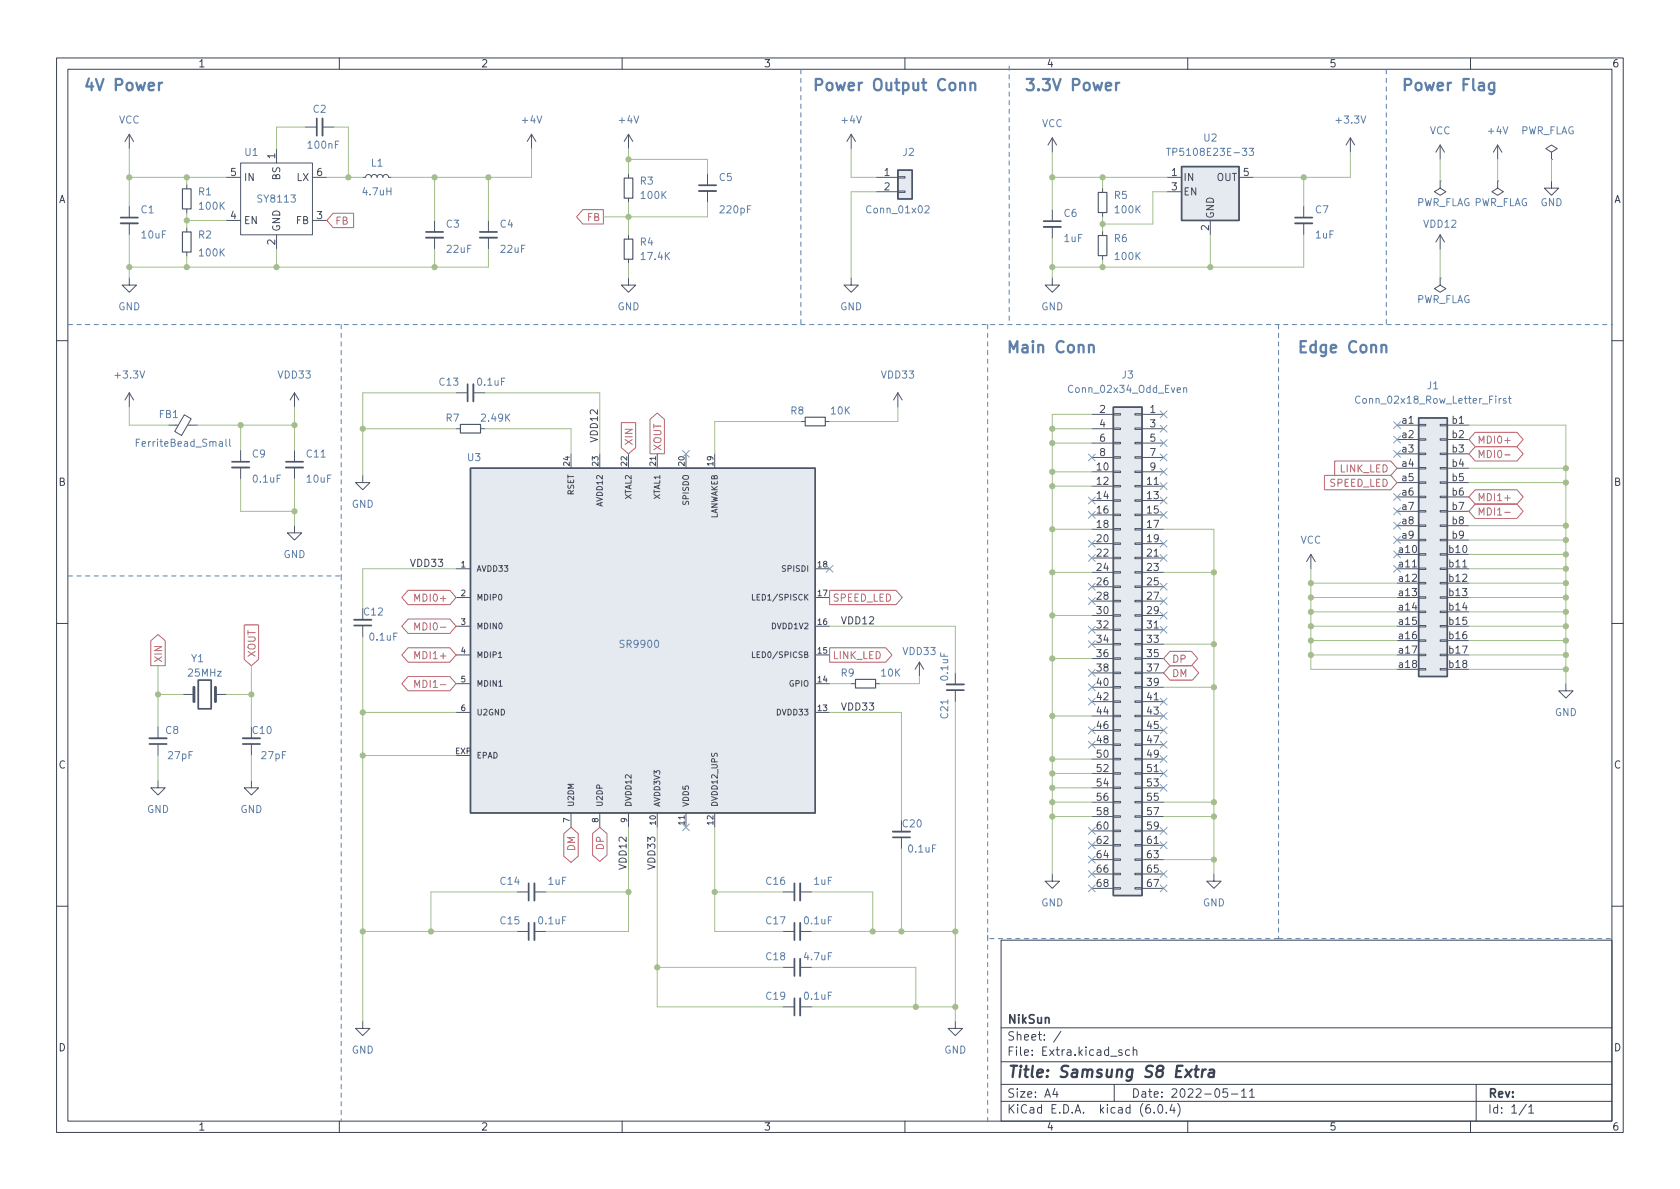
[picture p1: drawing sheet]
<svg xmlns="http://www.w3.org/2000/svg" width="297mm" height="210mm" viewBox="0 0 297 210" stroke-linecap="round" stroke-linejoin="round" font-family="sans-serif">
<g fill="none" stroke="#3b4252" stroke-width=".18">
<path d="M10 10.2h277v190.1h-277zM12 12.2h273v186.1h-273zM60 10.2v2M110 10.2v2M160 10.2v2M210 10.2v2M260 10.2v2M10 60.2h2M285 60.2h2M10 110.2h2M285 110.2h2M10 160.2h2"/>
<path d="M177 166.3h108v32h-108zM285 160.2h2M60 198.3v2M110 198.3v2M160 198.3v2M177 194.8h108M177 191.8h108M177 187.8h108M177 181.8h108M186.5 192.5l-.4 1h1M186.9 193v1M187.6 182.4l-1.3 1.9"/>
<path d="M197 191.8v3M198.4 185.7l-.4-.1-.2 .2 .1 .3 .5 .1v.4h-.6M199.7 185.7l-.4-.1-.3 .3v.4l.1 .3h.6M200.4 185.8l.2-.2 .3 .1 .1 .9M200.4 185.1v1.5M204.1 196.7v.1M204.9 195.4l.2-.1a.81 .81 0 0 1 .6 .7 .81 .81 0 0 1-.3 .8h-.2a.81 .81 0 0 1-.6-.6 .81 .81 0 0 1 .3-.8zM206.2 196.7v.1M207.2 195.3l-.3 1h.9M207.6 195.8v1M208.2 195.1a1.72 1.72 0 0 1 0 2.3M210 198.3v2"/>
<path d="M217 192.5h-.7l-.1 .7 .2-.1 .5 .1 .2 .2-.1 .5-.2 .1-.6-.1M217.7 193.5h1.2M219.5 193l.4-.5v1.5M219.5 194h.9M220.9 193l.5-.5v1.5M220.9 194h.9M260 198.3v2M261 191.8v6.5M269.9 195.3l-1.3 1.9M270.3 195.8l.4-.5v1.5M270.3 196.8h.9"/>
</g>
<path d="M211.2 189.1h.8M211.6 188.5l-.2 1.7v.2l.4 .1M212.6 189.1l-.1 1.4M213.2 189.1l-.4 .1-.2 .3M213.9 189.2l.2-.1 .5 .1v1.3M214.7 189.6l-.7 .1a.4 .4 0 0 0-.3 .3 .4 .4 0 0 0 .2 .5l.7-.1" fill="none" stroke="#3b4252" stroke-width=".4"/>
<g fill="none" stroke="#4c566a" stroke-width=".33">
<path d="M21.3 39.5h3.1M57 20.9v3.1M123.6 33.8h3M229 39.5h3M75.3 42h3.1M84.8 42h3.1M184.5 40.1h3.1M83.7 67.9v3.1M41 82.7h3.1M50.5 82.7h3.1M62.6 109.6h3.1M26.4 130.6h3.1"/>
<path d="M42.9 130.6h3.1M167.4 121h3M94.5 156.2v3.1M141.5 156.2v3.1M157.9 147.1h3M94.5 163.2v3M141.5 163.2v3M141.5 169.5v3.1M141.5 176.5v3.1"/>
</g>
<g fill="none" stroke="#4c566a" stroke-width=".3">
<path d="M21.3 38.5h3.1M56 20.9v3.1M123.6 32.8h3M184.5 39.1h3.1M229 38.5h3M75.3 41h3.1M84.8 41h3.1M82.7 67.9v3.1M41 81.7h3.1M50.5 81.7h3.1M62.6 110.6h3.1M26.4 131.6h3.1"/>
<path d="M35.1 120.3h2.2v5h-2.2zM42.9 131.6h3.1M167.4 122h3M93.5 156.2v3.1M140.5 156.2v3.1M157.9 148.1h3M93.5 163.2v3M140.5 163.2v3M140.5 169.5v3.1M140.5 176.5v3.1"/>
</g>
<g fill="none" stroke="#4c566a" stroke-width=".18">
<path d="M22.9 23.7l-.8 1.3M22.9 23.7v2.6M22.9 36.4v2.1M22.9 39.5v2M22.9 23.7l.7 1.3M33 32.6v.8M33 37v.7M40 31.4h2.5M40 39h2.5M42.5 28.8h12.7v12.7h-12.7zM48.9 26.3v2.5M54 22.5h2"/>
<path d="M55.2 31.4h2.6M55.2 39h2.6M57 22.5h2.1M64.1 31.4h.5l.2-.4 .3-.1 .4 .1 .2 .4 .1-.4 .3-.1 .4 .1 .2 .4 .2-.5h.4l.3 .1 .1 .4 .1-.4 .4-.1 .4 .1 .1 .4h.5M69.2 23.7h.1M76.8 39v2M86.4 39v2M94 23.7l-.8 1.3M94 23.7v2.6M94 23.7l.7 1.3M111.1 23.7v2.6M111.1 30.7v.8"/>
<path d="M111.1 35v.8M111.1 23.7l-.7 1.3M111.1 23.7l.8 1.3M125.1 30.7v2.1M125.1 33.8v2M150.5 23.7l-.8 1.3M150.5 23.7v2.6M150.5 23.7l.8 1.3M154.9 31.4h3.8M154.9 33.9h3.8M158.7 33.8h1.3v.2h-1.3zM158.7 31.2h1.3v.3h-1.3z"/>
<path d="M186.1 24.4v2.5M186.1 37.1v2M186.1 24.4l-.8 1.2M186.1 24.4l.7 1.2M194.9 33.3v.7M194.9 37.6v.7M206.4 31.4h2.5M206.4 33.9h2.5M214 39v2.5M219.1 31.4h2.5M230.5 36.4v2.1M230.5 39.5v2"/>
<path d="M238.8 24.4l-.8 1.2M238.8 24.4v2.5M238.8 24.4l.7 1.2M254.6 32v1.3l1.1 .6-1.1 .6-1-.6 1-.6M254.6 32h.1M254.6 25.6l-.7 1.3M254.6 25.6v2.6M254.6 25.6l.8 1.3M264.8 32v1.3l1 .6-1 .6-1-.6 1-.6M264.8 32h.1M264.8 25.6l-.8 1.3M264.8 25.6v2.6"/>
<path d="M264.8 25.6l.8 1.3M274.3 26.9l1-.6-1-.7-1 .7 1 .6v1.3M274.3 28.2h.1M274.3 32v1.3h1.3l-1.3 1.2-1.3-1.2h1.3M22.9 49.1v1.3h1.2l-1.2 1.3-1.3-1.3h1.3M33 40.3v.7M33 44.6v.7M48.9 41.5v2.6M76.8 42v2.1M86.4 42v2.1M111.1 49.1v1.3h1.3l-1.3 1.3-1.2-1.3h1.2M111.1 41.5v.8"/>
<path d="M111.1 45.8v.8M150.5 49.1v1.3h-1.3l1.3 1.3 1.3-1.3h-1.3M186.1 49.1v1.3h1.2l-1.2 1.3-1.3-1.3h1.3M186.1 40.1v2.1M194.9 40.9v.8M194.9 45.2v.8M254.6 49.1v1.3l1.1 .6-1.1 .7-1-.7 1-.6M254.6 49.1h.1M254.6 41.5v2.6M254.6 41.5l-.7 1.3M254.6 41.5l.8 1.3M22.9 69.5v2.5"/>
<path d="M22.9 69.5l-.8 1.2M22.9 69.5l.7 1.2M29.8 75.2h1.7M32.6 73.3l1.2 .8-1.7 2.9-1.2-.7zM33.2 75.2h1.7M42.5 79.6v2.1M52.1 69.5v2.5M52.1 79.6v2.1M52.1 69.5l-.8 1.2M52.1 69.5l.7 1.2M80.6 75.8h.8M80.6 69.5h2.1"/>
<path d="M83.7 69.5h2M85 75.8h.7M141.6 74.5h.8M145.9 74.5h.8M158.7 69.5l-.7 1.2M158.7 69.5v2.5M158.7 69.5l.8 1.2M193 75.8h3.8M193 73.3h3.8M193 78.4h3.8M196.8 78.2h1.3v.3h-1.3zM196.8 75.7h1.3v.2h-1.3z"/>
<path d="M196.8 73.1h1.3v.3h-1.3zM200.7 78.2h1.2v.3h-1.2zM200.7 75.7h1.2v.2h-1.2zM200.7 73.1h1.2v.3h-1.2zM201.9 75.8h3.8M201.9 73.3h3.8M201.9 78.4h3.8M247 75.2h3.8M247 77.7h3.8M250.8 77.6h1.3v.2h-1.3zM250.8 75.1h1.3v.2h-1.3zM254.6 77.6h1.3v.2h-1.3z"/>
<path d="M254.6 75.1h1.3v.2h-1.3zM255.9 75.2h3.8M255.9 77.7h3.8M42.5 82.7v2M52.1 93v1.2h1.2l-1.2 1.3-1.3-1.3h1.3M52.1 82.7v2M64.1 84.1v1.2h1.3l-1.3 1.3-1.2-1.3h1.2M101 80.3v2.5M106 80.3v2.5M111.1 80.3v2.5M116.2 80.3v2.5M121.3 80.3v2.5"/>
<path d="M126.4 80.3v2.5M193 83.4h3.8M193 86h3.8M193 88.5h3.8M193 91.1h3.8M193 93.6h3.8M193 96.1h3.8M193 98.7h3.8M193 80.9h3.8M196.8 98.5h1.3v.3h-1.3zM196.8 96h1.3v.3h-1.3zM196.8 93.5h1.3v.2h-1.3z"/>
<path d="M196.8 90.9h1.3v.3h-1.3zM196.8 88.4h1.3v.2h-1.3zM196.8 85.8h1.3v.3h-1.3zM196.8 83.3h1.3v.3h-1.3zM196.8 80.8h1.3v.2h-1.3zM200.7 98.5h1.2v.3h-1.2zM200.7 96h1.2v.3h-1.2zM200.7 93.5h1.2v.2h-1.2zM200.7 90.9h1.2v.3h-1.2zM200.7 88.4h1.2v.2h-1.2zM200.7 85.8h1.2v.3h-1.2zM200.7 83.3h1.2v.3h-1.2z"/>
<path d="M200.7 80.8h1.2v.2h-1.2zM201.9 83.4h3.8M201.9 86h3.8M201.9 88.5h3.8M201.9 91.1h3.8M201.9 93.6h3.8M201.9 96.1h3.8M201.9 98.7h3.8M201.9 80.9h3.8M231.8 98l-.8 1.3M231.8 98v2.6M231.8 98l.7 1.3"/>
<path d="M247 98h3.8M247 80.3h3.8M247 82.8h3.8M247 85.3h3.8M247 87.9h3.8M247 90.4h3.8M247 93h3.8M247 95.5h3.8M250.8 97.9h1.3v.3h-1.3zM250.8 95.4h1.3v.2h-1.3zM250.8 92.8h1.3v.3h-1.3zM250.8 90.3h1.3v.2h-1.3z"/>
<path d="M250.8 87.8h1.3v.2h-1.3zM250.8 85.2h1.3v.3h-1.3zM250.8 82.7h1.3v.2h-1.3zM250.8 80.1h1.3v.3h-1.3zM254.6 97.9h1.3v.3h-1.3zM254.6 95.4h1.3v.2h-1.3zM254.6 92.8h1.3v.3h-1.3zM254.6 90.3h1.3v.2h-1.3zM254.6 87.8h1.3v.2h-1.3zM254.6 85.2h1.3v.3h-1.3zM254.6 82.7h1.3v.2h-1.3zM254.6 80.1h1.3v.3h-1.3z"/>
<path d="M255.9 98h3.8M255.9 80.3h3.8M255.9 82.8h3.8M255.9 85.3h3.8M255.9 87.9h3.8M255.9 90.4h3.8M255.9 93h3.8M255.9 95.5h3.8M64.1 107.6v2M64.1 110.6v2M80.6 100.6h2.6M80.6 115.8h2.6"/>
<path d="M80.6 110.7h2.6M80.6 105.7h2.6M144.1 100.6h2.6M144.1 115.8h2.6M144.1 110.7h2.6M144.1 105.7h2.6M162.6 117.1l-.8 1.3M162.6 117.1v2.5M162.6 117.1l.7 1.3M168.9 119v2M193 101.2h3.8M193 103.8h3.8"/>
<path d="M193 106.3h3.8M193 108.8h3.8M193 111.4h3.8M193 113.9h3.8M193 116.5h3.8M193 119h3.8M196.8 118.9h1.3v.2h-1.3zM196.8 116.3h1.3v.3h-1.3zM196.8 113.8h1.3v.2h-1.3zM196.8 111.2h1.3v.3h-1.3zM196.8 108.7h1.3v.3h-1.3zM196.8 106.2h1.3v.2h-1.3z"/>
<path d="M196.8 103.6h1.3v.3h-1.3zM196.8 101.1h1.3v.2h-1.3zM200.7 118.9h1.2v.2h-1.2zM200.7 116.3h1.2v.3h-1.2zM200.7 113.8h1.2v.2h-1.2zM200.7 111.2h1.2v.3h-1.2zM200.7 108.7h1.2v.3h-1.2zM200.7 106.2h1.2v.2h-1.2zM200.7 103.6h1.2v.3h-1.2zM200.7 101.1h1.2v.2h-1.2zM201.9 101.2h3.8M201.9 103.8h3.8"/>
<path d="M201.9 106.3h3.8M201.9 108.8h3.8M201.9 111.4h3.8M201.9 113.9h3.8M201.9 116.5h3.8M201.9 119h3.8M247 100.6h3.8M247 115.8h3.8M247 110.7h3.8M247 105.7h3.8M247 103.1h3.8M247 108.2h3.8"/>
<path d="M247 113.3h3.8M247 118.4h3.8M250.8 118.2h1.3v.3h-1.3zM250.8 115.7h1.3v.2h-1.3zM250.8 113.2h1.3v.2h-1.3zM250.8 110.6h1.3v.3h-1.3zM250.8 108.1h1.3v.2h-1.3zM250.8 105.5h1.3v.3h-1.3zM250.8 103h1.3v.2h-1.3zM250.8 100.5h1.3v.2h-1.3zM254.6 118.2h1.3v.3h-1.3zM254.6 115.7h1.3v.2h-1.3z"/>
<path d="M254.6 113.2h1.3v.2h-1.3zM254.6 110.6h1.3v.3h-1.3zM254.6 108.1h1.3v.2h-1.3zM254.6 105.5h1.3v.3h-1.3zM254.6 103h1.3v.2h-1.3zM254.6 100.5h1.3v.2h-1.3zM255.9 100.6h3.8M255.9 115.8h3.8M255.9 110.7h3.8M255.9 105.7h3.8M255.9 103.1h3.8M255.9 108.2h3.8"/>
<path d="M255.9 113.3h3.8M255.9 118.4h3.8M27.9 138v1.3h1.3l-1.3 1.3-1.2-1.3h1.2M27.9 128.5v2.1M27.9 131.6v2M32.4 122.8h1.9M38.1 122.8h1.9M44.4 138v1.3h1.3l-1.3 1.3-1.2-1.3h1.2M44.4 128.5v2.1M44.4 131.6v2M80.6 126h2.6M80.6 120.9h2.6"/>
<path d="M80.6 133.6h2.6M144.1 126h2.6M144.1 120.9h2.6M150.5 120.9h.8M154.8 120.9h.8M168.9 122v2.1M193 121.5h3.8M193 124.1h3.8M193 126.6h3.8M193 129.2h3.8M193 131.7h3.8M193 134.2h3.8"/>
<path d="M193 136.8h3.8M193 139.3h3.8M196.8 139.2h1.3v.2h-1.3zM196.8 136.6h1.3v.3h-1.3zM196.8 134.1h1.3v.3h-1.3zM196.8 131.6h1.3v.2h-1.3zM196.8 129h1.3v.3h-1.3zM196.8 126.5h1.3v.2h-1.3zM196.8 123.9h1.3v.3h-1.3zM196.8 121.4h1.3v.3h-1.3zM200.7 139.2h1.2v.2h-1.2zM200.7 136.6h1.2v.3h-1.2z"/>
<path d="M200.7 134.1h1.2v.3h-1.2zM200.7 131.6h1.2v.2h-1.2zM200.7 129h1.2v.3h-1.2zM200.7 126.5h1.2v.2h-1.2zM200.7 123.9h1.2v.3h-1.2zM200.7 121.4h1.2v.3h-1.2zM201.9 121.5h3.8M201.9 124.1h3.8M201.9 126.6h3.8M201.9 129.2h3.8M201.9 131.7h3.8M201.9 134.2h3.8"/>
<path d="M201.9 136.8h3.8M201.9 139.3h3.8M276.9 120.9v1.3h1.2l-1.2 1.2-1.3-1.2h1.3M91.4 157.7h2.1M94.5 157.7h2M101 143.8v2.5M106 143.8v2.5M111.1 143.8v2.5M116.2 143.8v2.5M121.3 143.8v2.5M126.4 143.8v2.5M138.4 157.7h2.1"/>
<path d="M141.5 157.7h2M159.4 145v2.1M159.4 148.1v2M186.1 154.6v1.2h1.2l-1.2 1.3-1.3-1.3h1.3M193 141.9h3.8M193 144.4h3.8M193 146.9h3.8M193 149.5h3.8M193 152h3.8M193 154.6h3.8M193 157.1h3.8M196.8 157h1.3v.2h-1.3z"/>
<path d="M196.8 154.4h1.3v.3h-1.3zM196.8 151.9h1.3v.2h-1.3zM196.8 149.3h1.3v.3h-1.3zM196.8 146.8h1.3v.3h-1.3zM196.8 144.3h1.3v.2h-1.3zM196.8 141.7h1.3v.3h-1.3zM200.7 157h1.2v.2h-1.2zM200.7 154.4h1.2v.3h-1.2zM200.7 151.9h1.2v.2h-1.2zM200.7 149.3h1.2v.3h-1.2zM200.7 146.8h1.2v.3h-1.2zM200.7 144.3h1.2v.2h-1.2z"/>
<path d="M200.7 141.7h1.2v.3h-1.2zM201.9 141.9h3.8M201.9 144.4h3.8M201.9 146.9h3.8M201.9 149.5h3.8M201.9 152h3.8M201.9 154.6h3.8M201.9 157.1h3.8M214.6 154.6v1.2h1.3l-1.3 1.3-1.2-1.3h1.2M91.4 164.7h2.1M94.5 164.7h2M138.4 164.7h2.1"/>
<path d="M138.4 178h2.1M138.4 171.1h2.1M141.5 164.7h2M141.5 178h2M141.5 171.1h2M64.1 180.6v1.3h1.3l-1.3 1.2-1.2-1.2h1.2M168.9 180.6v1.3h1.3l-1.3 1.2-1.3-1.2h1.3"/>
</g>
<path d="M32.3 33.4h1.5v3.6h-1.5zM110.4 31.5h1.5v3.5h-1.5zM194.2 34h1.5v3.6h-1.5zM32.3 41h1.5v3.6h-1.5zM110.4 42.3h1.5v3.5h-1.5zM194.2 41.7h1.5v3.5h-1.5zM81.4 75.1h3.6v1.5h-3.6zM142.4 73.8h3.5v1.5h-3.5zM151.3 120.1h3.5v1.6h-3.5z" fill="none" stroke="#4c566a" stroke-width=".2"/>
<g fill="none" stroke="#5e81ac" stroke-width=".18">
<path d="M163.6 36.5l.4-.1 .3 .3-.8 1h.8M206.2 26.2h.7M206.6 26.2v1.3M220.9 26.2h.7l-.4 .5 .4 .1v.6l-.2 .1-.5-.1M24.1 78.3h.4M24.7 77.7h-.6v1.2M39.9 77.7v1l.2 .2M40.6 77.7v1l.2 .2M209.3 68.7l.2-.1h.3v.8M209.3 68.6v.8M240.5 70.2a.6 .6 0 0 0-.9 .4 .6 .6 0 0 0 .6 .7l.3-.1M266.3 70.5h-.3l-.2 .1 .1 .2 .4 .1v.3h-.5"/>
<path d="M266.7 70.5h.5M266.9 70v1.1l.3 .2"/>
</g>
<g fill="#e5e9f0" stroke="#e5e9f0" stroke-width=".18">
<path d="M83.2 82.8h60.9v61h-60.9z"/>
<path d="M250.8 73.9h5.1v45.7h-5.1z"/>
<path d="M208.9 29.5h10.2v9.5h-10.2z"/>
<path d="M196.8 72h5.1v86.4h-5.1z"/>
<path d="M158.7 30.1h2.6v5.1h-2.6z"/>
</g>
<path d="M158.7 30.1h2.6v5.1h-2.6zM208.9 29.5h10.2v9.5h-10.2zM196.8 72h5.1v86.4h-5.1zM250.8 73.9h5.1v45.7h-5.1zM83.2 82.8h60.9v61h-60.9z" fill="none" stroke="#4c566a" stroke-width=".25"/>
<path d="M133 115.3v1h.5M133 105.1v1h.5" fill="none" stroke="#434c5e" stroke-width=".18"/>
<path d="M34.3 121.5v2.6M38.1 121.5v2.6" fill="none" stroke="#4c566a" stroke-width=".51"/>
<g fill="none" stroke="#bf616a" stroke-width=".18">
<path d="M58.9 37.7h3.6v2.6h-3.6l-1.1-1.3zM103.1 37.1h3.6v2.5h-3.6l-1.2-1.3zM109.9 74.7h2.5v4.4l-1.3 1.2-1.2-1.2zM114.9 74.1l1.3-1.1 1.3 1.1v6.2h-2.6zM260.8 76.4h7.4l1.1 1.3-1.1 1.3h-7.4l-1.1-1.3zM260.8 79h7.4l1.1 1.3-1.1 1.2h-7.4l-1.1-1.2zM266.1 77.9h.9M234.2 84.1h11.7l1.1 1.2-1.1 1.3h-11.7zM236 81.5h9.9l1.1 1.3-1.1 1.3h-9.9zM260.8 89.1h7.4l1.1 1.3-1.1 1.3h-7.4l-1.1-1.3zM260.8 86.6h7.4l1.1 1.3-1.1 1.2h-7.4l-1.1-1.2zM266.1 90.6h.9"/>
<path d="M266.1 80.4h.9M266.1 88.1h.9M26.7 113.3l1.2-1.1 1.3 1.1v4.4h-2.5zM43.2 110.5h2.5v6.1l-1.3 1.1-1.2-1.1zM72.2 119.6h7.3l1.1 1.3-1.1 1.3h-7.3l-1.2-1.3zM72.2 109.5h7.3l1.1 1.2-1.1 1.3h-7.3l-1.2-1.3zM72.2 104.4h7.3l1.1 1.3-1.1 1.2h-7.3l-1.2-1.2zM72.2 114.5h7.3l1.1 1.3-1.1 1.3h-7.3l-1.2-1.3zM73.3 111.4v-1.3l.5 .9 .4-.9v1.3M73.3 106.3v-1.2l.5 .9 .4-.9v1.2M73.3 116.5v-1.3l.5 .9 .4-.9v1.3M146.7 114.5h9.9l1.1 1.3-1.1 1.3h-9.9z"/>
<path d="M146.7 104.4h11.7l1.1 1.3-1.1 1.2h-11.7zM206.9 117.7h3.9l1.2 1.3-1.2 1.3h-3.9l-1.2-1.3zM206.9 115.2h3.8l1.1 1.3-1.1 1.2h-3.8l-1.2-1.2zM73.3 121.6v-1.3l.5 .9 .4-.9v1.3M99.7 147.4l1.3-1.1 1.2 1.1v4l-1.2 1.1-1.3-1.1zM104.8 147.4l1.2-1.1 1.3 1.1v3.8l-1.3 1.1-1.2-1.1z"/>
</g>
<path d="M28.1 14.6v1.4M28.7 14.6a.51 .51 0 0 0-.6 .4M169.8 14.8a.5 .5 0 0 1 .8 .1v1.1M171.6 14.8a.5 .5 0 0 1 .8 .1v1.1M171.6 14.6v1.4M197.3 14.6v1.4M197.9 14.6a.51 .51 0 0 0-.6 .4M264.2 14.6v1.6a.54 .54 0 0 1-.9 .3M264.2 14.7l-.6-.1-.4 .4v.6l.2 .3 .2 .1 .6-.1M192.5 61.2a.5 .5 0 0 1 .9 .1v1M244.3 61.2a.5 .5 0 0 1 .8 .1v1" fill="none" stroke="#5e81ac" stroke-width=".4"/>
<path d="M141.6 12.3v45.1M178.4 11.7v45.1M245.1 12.3v45.1M12.1 57.4h273M60.3 57.4v44.4M174.6 57.4v141M226.1 57.4v108.6M12.1 101.8h48.2M60.3 101.8v96.6M174.6 166v-.7M226.1 166h59M226.1 166h-51.5" fill="none" stroke="#5e81ac" stroke-width=".18" stroke-dasharray=".8 .8"/>
<g fill="none" stroke="#a3be8c" stroke-width=".18">
<path d="M22.9 26.3v10.1M22.9 31.4h17.1M33 31.4v1.2M33 37.7v2.6M33 39h7M54 22.5h-5.1v3.8M57.8 31.4h6.3M59.1 22.5h2.5v8.9M76.8 31.4v7.6M86.4 31.4v7.6M94 26.3v5.1h-24.8M111.1 26.3v4.4"/>
<path d="M111.1 35.8v5.7M111.1 28.2h14v2.5M125.1 35.8v2.5h-18.4M150.5 26.3v5.1h4.4M154.9 33.9h-4.4v15.2M186.1 31.4h20.3M186.1 26.9v10.2M194.9 31.4v1.9M194.9 38.3v2.6M206.4 33.9h-2.6v5.7h-8.9M230.5 31.4v5M238.8 26.9v4.5h-17.2"/>
<path d="M254.6 28.2v3.8M264.8 28.2v3.8M274.3 28.2v3.8M22.9 41.5v7.6M33 45.3v1.9M48.9 44.1v3.1M76.8 44.1v3.1M86.4 44.1v3.1h-63.5M111.1 46.6v2.5M186.1 42.2v6.9M194.9 46v1.2M214 41.5v5.7"/>
<path d="M230.5 41.5v5.7h-44.4M254.6 44.1v5M22.9 72v3.2h6.9M34.9 75.2h17.2M42.5 75.2v4.4M52.1 72v7.6M64.1 75.8h16.5M80.6 69.5h-16.5v14.6M85.7 75.8h15.3v4.5M85.7 69.5h20.3v10.8M141.6 74.5h-15.2v5.8M158.7 72v2.5h-12"/>
<path d="M186.1 75.8h6.9M186.1 78.4h6.9M193 73.3h-6.9v81.3M259.7 75.2h17.2v45.7M42.5 84.7v5.7h9.6M52.1 84.7v8.3M186.1 93.6h6.9M186.1 86h6.9M186.1 83.4h6.9M205.7 93.6h8.9v61M259.7 85.3h17.2M259.7 95.5h17.2"/>
<path d="M259.7 82.8h17.2M259.7 93h17.2M259.7 98h17.2M27.9 117.7v10.8M44.4 117.7v10.8M64.1 112.6v68M80.6 100.6h-16.5v7M146.7 110.7h22.2v8.3M162.6 119.6v1.3h-7M186.1 101.2h6.9M186.1 108.8h6.9M186.1 116.5h6.9"/>
<path d="M205.7 101.2h8.9M205.7 113.9h8.9M231.8 110.7h15.2M231.8 100.6v17.8h15.2M231.8 108.2h15.2M231.8 103.1h15.2M231.8 105.7h15.2M231.8 113.3h15.2M231.8 115.8h15.2M259.7 100.6h17.2M259.7 110.7h17.2M259.7 108.2h17.2"/>
<path d="M259.7 103.1h17.2M259.7 105.7h17.2M259.7 113.3h17.2M259.7 118.4h17.2M259.7 115.8h17.2M27.9 133.6v4.4M27.9 122.8h4.5M40 122.8h4.4M44.4 133.6v4.4M64.1 133.6h16.5M64.1 126h16.5M146.7 126h12.7v19"/>
<path d="M146.7 120.9h3.8M168.9 124.1v56.5M186.1 126.6h6.9M186.1 139.3h6.9M186.1 134.2h6.9M186.1 136.8h6.9M205.7 121.5h8.9M91.4 157.7h-15.2v7M96.5 157.7h14.6M111.1 146.3v18.4h-14.6M116.2 146.3v31.7h22.2M126.4 146.3v18.4h12"/>
<path d="M126.4 157.7h12M143.5 157.7h10.8v7M159.4 150.1v14.6M186.1 141.9h6.9M186.1 144.4h6.9M205.7 141.9h8.9M205.7 144.4h8.9M205.7 152h8.9M64.1 164.7h27.3M116.2 171.1h22.2M143.5 164.7h25.4M143.5 171.1h18.4v6.9"/>
<path d="M143.5 178h25.4"/>
</g>
<g fill="none" stroke="#81a1c1" stroke-width=".18">
<path d="M120.7 79.6l1.2 1.3M121.9 79.6l-1.2 1.3M205.1 75.2l1.2 1.2M205.1 77.7l1.2 1.3M205.1 72.7l1.2 1.2M206.3 75.2l-1.2 1.2M206.3 77.7l-1.2 1.3M206.3 72.7l-1.2 1.2M246.4 79.6l1.2 1.3M246.4 77.1l1.2 1.2M246.4 74.6l1.2 1.2M247.6 77.1l-1.2 1.2"/>
<path d="M247.6 79.6l-1.2 1.3M247.6 74.6l-1.2 1.2M146.1 100l1.2 1.2M147.3 100l-1.2 1.2M192.4 80.3l1.2 1.2M192.4 90.4l1.2 1.3M192.4 87.9l1.2 1.2M192.4 98.1l1.2 1.2M192.4 95.5l1.2 1.2M193.6 80.3l-1.2 1.2M193.6 98.1l-1.2 1.2M193.6 87.9l-1.2 1.2"/>
<path d="M193.6 90.4l-1.2 1.3M193.6 95.5l-1.2 1.2M205.1 95.5l1.2 1.2M205.1 98.1l1.2 1.2M205.1 87.9l1.2 1.2M205.1 90.4l1.2 1.3M205.1 85.4l1.2 1.2M205.1 80.3l1.2 1.2M205.1 82.8l1.2 1.2M206.3 95.5l-1.2 1.2M206.3 98.1l-1.2 1.2M206.3 87.9l-1.2 1.2"/>
<path d="M206.3 90.4l-1.2 1.3M206.3 85.4l-1.2 1.2M206.3 80.3l-1.2 1.2M206.3 82.8l-1.2 1.2M246.4 94.9l1.2 1.2M246.4 92.3l1.2 1.3M246.4 89.8l1.2 1.2M246.4 87.3l1.2 1.2M246.4 100l1.2 1.2M246.4 97.4l1.2 1.2M247.6 94.9l-1.2 1.2M247.6 92.3l-1.2 1.3"/>
<path d="M247.6 89.8l-1.2 1.2M247.6 87.3l-1.2 1.2M247.6 97.4l-1.2 1.2M247.6 100l-1.2 1.2M192.4 113.3l1.2 1.2M192.4 110.8l1.2 1.2M192.4 105.7l1.2 1.2M192.4 103.1l1.2 1.3M192.4 118.4l1.2 1.2M193.6 110.8l-1.2 1.2M193.6 103.1l-1.2 1.3M193.6 118.4l-1.2 1.2"/>
<path d="M193.6 113.3l-1.2 1.2M193.6 105.7l-1.2 1.2M205.1 103.1l1.2 1.3M205.1 108.2l1.2 1.2M205.1 105.7l1.2 1.2M205.1 110.8l1.2 1.2M206.3 103.1l-1.2 1.3M206.3 108.2l-1.2 1.2M206.3 105.7l-1.2 1.2M206.3 110.8l-1.2 1.2M192.4 131.1l1.2 1.2M192.4 123.5l1.2 1.2"/>
<path d="M192.4 120.9l1.2 1.2M192.4 128.5l1.2 1.3M193.6 131.1l-1.2 1.2M193.6 123.5l-1.2 1.2M193.6 120.9l-1.2 1.2M193.6 128.5l-1.2 1.3M205.1 136.2l1.2 1.2M205.1 133.6l1.2 1.2M205.1 138.7l1.2 1.2M205.1 131.1l1.2 1.2M205.1 128.5l1.2 1.3M205.1 126l1.2 1.2"/>
<path d="M205.1 123.5l1.2 1.2M206.3 133.6l-1.2 1.2M206.3 131.1l-1.2 1.2M206.3 128.5l-1.2 1.3M206.3 136.2l-1.2 1.2M206.3 138.7l-1.2 1.2M206.3 126l-1.2 1.2M206.3 123.5l-1.2 1.2M120.7 145.7l1.2 1.2M121.9 145.7l-1.2 1.2M192.4 146.3l1.2 1.2M192.4 148.9l1.2 1.2"/>
<path d="M192.4 151.4l1.2 1.2M192.4 156.5l1.2 1.2M192.4 153.9l1.2 1.3M193.6 146.3l-1.2 1.2M193.6 148.9l-1.2 1.2M193.6 151.4l-1.2 1.2M193.6 156.5l-1.2 1.2M193.6 153.9l-1.2 1.3M205.1 146.3l1.2 1.2M205.1 148.9l1.2 1.2M205.1 156.5l1.2 1.2M205.1 153.9l1.2 1.3"/>
<path d="M206.3 146.3l-1.2 1.2M206.3 148.9l-1.2 1.2M206.3 156.5l-1.2 1.2M206.3 153.9l-1.2 1.3"/>
</g>
<g fill="#a3be8c" stroke="#a3be8c" stroke-width=".18">
<circle cx="76.2" cy="164.7" r=".46"/>
<circle cx="126.4" cy="157.7" r=".46"/>
<circle cx="154.3" cy="164.7" r=".46"/>
<circle cx="111.1" cy="157.7" r=".46"/>
<circle cx="116.2" cy="171.1" r=".46"/>
<circle cx="33" cy="47.2" r=".46"/>
<circle cx="33" cy="39" r=".46"/>
<circle cx="22.9" cy="31.4" r=".46"/>
<circle cx="33" cy="31.4" r=".46"/>
<circle cx="61.6" cy="31.4" r=".46"/>
<circle cx="48.9" cy="47.2" r=".46"/>
<circle cx="22.9" cy="47.2" r=".46"/>
<circle cx="52.1" cy="75.2" r=".46"/>
<circle cx="64.1" cy="75.8" r=".46"/>
<circle cx="42.5" cy="75.2" r=".46"/>
<circle cx="76.8" cy="47.2" r=".46"/>
<circle cx="52.1" cy="90.4" r=".46"/>
<circle cx="64.1" cy="126" r=".46"/>
<circle cx="64.1" cy="164.7" r=".46"/>
<circle cx="44.4" cy="122.8" r=".46"/>
<circle cx="27.9" cy="122.8" r=".46"/>
<circle cx="64.1" cy="133.6" r=".46"/>
<circle cx="86.4" cy="31.4" r=".46"/>
<circle cx="76.8" cy="31.4" r=".46"/>
<circle cx="214" cy="47.2" r=".46"/>
<circle cx="230.5" cy="31.4" r=".46"/>
<circle cx="111.1" cy="38.3" r=".46"/>
<circle cx="111.1" cy="28.2" r=".46"/>
<circle cx="214.6" cy="141.9" r=".46"/>
<circle cx="214.6" cy="144.4" r=".46"/>
<circle cx="194.9" cy="47.2" r=".46"/>
<circle cx="186.1" cy="47.2" r=".46"/>
<circle cx="186.1" cy="93.6" r=".46"/>
<circle cx="186.1" cy="101.2" r=".46"/>
<circle cx="186.1" cy="86" r=".46"/>
<circle cx="186.1" cy="83.4" r=".46"/>
<circle cx="186.1" cy="78.4" r=".46"/>
<circle cx="186.1" cy="75.8" r=".46"/>
<circle cx="194.9" cy="39.6" r=".46"/>
<circle cx="194.9" cy="31.4" r=".46"/>
<circle cx="186.1" cy="31.4" r=".46"/>
<circle cx="231.8" cy="108.2" r=".46"/>
<circle cx="231.8" cy="113.3" r=".46"/>
<circle cx="231.8" cy="105.7" r=".46"/>
<circle cx="231.8" cy="115.8" r=".46"/>
<circle cx="231.8" cy="110.7" r=".46"/>
<circle cx="214.6" cy="101.2" r=".46"/>
<circle cx="231.8" cy="103.1" r=".46"/>
<circle cx="214.6" cy="121.5" r=".46"/>
<circle cx="214.6" cy="152" r=".46"/>
<circle cx="214.6" cy="113.9" r=".46"/>
<circle cx="276.9" cy="82.8" r=".46"/>
<circle cx="276.9" cy="85.3" r=".46"/>
<circle cx="276.9" cy="98" r=".46"/>
<circle cx="276.9" cy="100.6" r=".46"/>
<circle cx="276.9" cy="103.1" r=".46"/>
<circle cx="276.9" cy="95.5" r=".46"/>
<circle cx="276.9" cy="93" r=".46"/>
<circle cx="276.9" cy="105.7" r=".46"/>
<circle cx="276.9" cy="108.2" r=".46"/>
<circle cx="276.9" cy="118.4" r=".46"/>
<circle cx="276.9" cy="115.8" r=".46"/>
<circle cx="276.9" cy="110.7" r=".46"/>
<circle cx="276.9" cy="113.3" r=".46"/>
<circle cx="186.1" cy="116.5" r=".46"/>
<circle cx="186.1" cy="108.8" r=".46"/>
<circle cx="186.1" cy="139.3" r=".46"/>
<circle cx="186.1" cy="136.8" r=".46"/>
<circle cx="186.1" cy="134.2" r=".46"/>
<circle cx="186.1" cy="141.9" r=".46"/>
<circle cx="186.1" cy="144.4" r=".46"/>
<circle cx="159.4" cy="164.7" r=".46"/>
<circle cx="168.9" cy="164.7" r=".46"/>
<circle cx="186.1" cy="126.6" r=".46"/>
<circle cx="168.9" cy="178" r=".46"/>
<circle cx="161.9" cy="178" r=".46"/>
</g>
<g font-size="2.8" fill="#5e81ac">
<text x="14.6" y="16.1">4V Power</text>
<text x="143.5" y="16.1">Power Output Conn</text>
<text x="181" y="16.1">3.3V Power</text>
<text x="247.6" y="16.1">Power Flag</text>
<text x="177.8" y="62.4">Main Conn</text>
<text x="229.2" y="62.4">Edge Conn</text>
</g>
<text font-size="2.8" fill="#3b4252" x="178" y="190.6">Title: Samsung S8 Extra</text>
<g font-size="2.1" fill="#3b4252">
<text x="178" y="184">Sheet: /</text>
<text x="178" y="181">NikSun</text>
<text x="178" y="186.7">File: Extra.kicad_sch</text>
<text x="178" y="196.9">KiCad E.D.A. kicad (6.0.4)</text>
<text x="178" y="194.1">Size: A4</text>
<text x="200" y="194.1">Date: 2022-05-11</text>
<text x="263" y="194.1">Rev:</text>
<text x="263" y="196.9">Id: 1/1</text>
</g>
<g font-size="1.8" fill="#3b4252">
<text x="35" y="11.9">1</text>
<text x="85" y="11.9">2</text>
<text x="135" y="11.9">3</text>
<text x="185" y="11.9">4</text>
<text x="235" y="11.9">5</text>
<text x="285" y="11.9">6</text>
<text x="10.3" y="35.9">A</text>
<text x="285.3" y="35.9">A</text>
<text x="10.3" y="85.9">B</text>
<text x="285.3" y="85.9">B</text>
<text x="10.3" y="135.9">C</text>
<text x="285.3" y="135.9">C</text>
<text x="10.3" y="185.9">D</text>
<text x="285.3" y="185.9">D</text>
<text x="35" y="199.9">1</text>
<text x="85" y="199.9">2</text>
<text x="135" y="199.9">3</text>
<text x="185" y="199.9">4</text>
<text x="235" y="199.9">5</text>
<text x="285" y="199.9">6</text>
</g>
<g font-size="1.8" fill="#5e81ac">
<text x="21" y="21.8">VCC</text>
<text x="55.4" y="19.9">C2</text>
<text x="92.4" y="21.8">+4V</text>
<text x="109.5" y="21.8">+4V</text>
<text x="148.9" y="21.8">+4V</text>
<text x="184.2" y="22.5">VCC</text>
<text x="236.4" y="21.8">+3.3V</text>
<text x="252.8" y="23.7">VCC</text>
<text x="263.2" y="23.7">+4V</text>
<text x="268.7" y="23.7">PWR_FLAG</text>
<text x="43.3" y="27.6">U1</text>
<text x="54.6" y="26.3">100nF</text>
<text x="65.6" y="29.5">L1</text>
<text x="159.7" y="27.6">J2</text>
<text x="207.5" y="27.6">TP5108E23E-33</text>
<text x="212.9" y="25">U2</text>
<text x="35.1" y="34.5">R1</text>
<text x="45.7" y="35.8">SY8113</text>
<text x="64.3" y="34.5">4.7uH</text>
<text x="113.2" y="32.6">R3</text>
<text x="113.4" y="35.2">100K</text>
<text x="127.2" y="32">C5</text>
<text x="197" y="35.2">R5</text>
<text x="25" y="37.7">C1</text>
<text x="35.3" y="37.1">100K</text>
<text x="78.9" y="40.3">C3</text>
<text x="88.5" y="40.3">C4</text>
<text x="127.5" y="37.7">220pF</text>
<text x="153.5" y="37.7">Conn_01x02</text>
<text x="188.1" y="38.3">C6</text>
<text x="197.3" y="37.7">100K</text>
<text x="232.6" y="37.7">C7</text>
<text x="250.3" y="36.4">PWR_FLAG PWR_FLAG</text>
<text x="251.8" y="40.3">VDD12</text>
<text x="272.4" y="36.4">GND</text>
<text x="25.1" y="42.2">10uF</text>
<text x="35.1" y="42.2">R2</text>
<text x="35.3" y="45.3">100K</text>
<text x="79.1" y="44.7">22uF</text>
<text x="88.6" y="44.7">22uF</text>
<text x="113.2" y="43.4">R4</text>
<text x="113.5" y="46">17.4K</text>
<text x="188.2" y="42.8">1uF</text>
<text x="197" y="42.8">R6</text>
<text x="197.3" y="46">100K</text>
<text x="232.6" y="42.2">1uF</text>
<text x="250.3" y="53.6">PWR_FLAG</text>
<text x="20.9" y="54.9">GND</text>
<text x="109.2" y="54.9">GND</text>
<text x="148.5" y="54.9">GND</text>
<text x="184.1" y="54.9">GND</text>
<text x="20.5" y="66.9">+3.3V</text>
<text x="49.2" y="66.9">VDD33</text>
<text x="77.7" y="68.2">C13</text>
<text x="84.5" y="68.2">0.1uF</text>
<text x="155.9" y="66.9">VDD33</text>
<text x="189.3" y="69.5">Conn_02x34_Odd_Even</text>
<text x="198.4" y="66.9">J3</text>
<text x="240.4" y="71.4">Conn_02x18_Row_Letter_First</text>
<text x="252.4" y="68.8">J1</text>
<text x="28.2" y="73.9">FB1</text>
<text x="78.9" y="74.5">R7</text>
<text x="85.3" y="74.5">2.49K</text>
<text x="139.8" y="73.3">R8</text>
<text x="147" y="73.3">10K</text>
<text x="24.6" y="79">FerriteBead_Small</text>
<text x="44.6" y="80.9">C9</text>
<text x="54.3" y="80.9">C11</text>
<text x="82.7" y="81.5">U3</text>
<text x="44.9" y="85.3">0.1uF</text>
<text x="54.3" y="85.3">10uF</text>
<text x="62.2" y="89.8">GND</text>
<text x="50.1" y="98.7">GND</text>
<text x="229.9" y="96.1">VCC</text>
<text x="64.4" y="108.8">C12</text>
<text x="65.5" y="113.3">0.1uF</text>
<text x="33.4" y="119.6">25MHz</text>
<text x="33.8" y="117.1">Y1</text>
<text x="109.8" y="114.5">SR9900</text>
<text x="148.7" y="119.6">R9</text>
<text x="155.9" y="119.6">10K</text>
<text x="159.7" y="115.8">VDD33</text>
<text x="167.6" y="120.2" transform="rotate(-90 167.6 120.2)">0.1uF</text>
<text x="29.3" y="129.8">C8</text>
<text x="44.7" y="129.8">C10</text>
<text x="167.6" y="127" transform="rotate(-90 167.6 127)">C21</text>
<text x="274.9" y="126.6">GND</text>
<text x="29.8" y="134.2">27pF</text>
<text x="46.3" y="134.2">27pF</text>
<text x="26" y="143.8">GND</text>
<text x="42.5" y="143.8">GND</text>
<text x="159.6" y="146.3">C20</text>
<text x="160.7" y="150.7">0.1uF</text>
<text x="88.5" y="156.5">C14</text>
<text x="97" y="156.5">1uF</text>
<text x="135.5" y="156.5">C16</text>
<text x="143.9" y="156.5">1uF</text>
<text x="184.1" y="160.3">GND</text>
<text x="212.7" y="160.3">GND</text>
<text x="88.5" y="163.4">C15</text>
<text x="95.3" y="163.4">0.1uF</text>
<text x="135.5" y="163.4">C17</text>
<text x="142.3" y="163.4">0.1uF</text>
<text x="135.5" y="169.8">C18</text>
<text x="142.3" y="169.8">4.7uF</text>
<text x="135.5" y="176.8">C19</text>
<text x="142.3" y="176.8">0.1uF</text>
<text x="62.2" y="186.3">GND</text>
<text x="166.9" y="186.3">GND</text>
</g>
<g font-size="1.8" fill="#434c5e">
<text x="48.6" y="28" transform="rotate(-90 48.6 28)">1</text>
<text x="40.8" y="31.1">5</text>
<text x="43.1" y="32">IN</text>
<text x="49.5" y="31.8" transform="rotate(-90 49.5 31.8)">BS</text>
<text x="52.5" y="32">LX</text>
<text x="56" y="31.1">6</text>
<text x="156.4" y="31.1">1</text>
<text x="156.4" y="33.6">2</text>
<text x="207.2" y="31.1">1</text>
<text x="207.2" y="33.6">3</text>
<text x="209.2" y="32">IN</text>
<text x="209.2" y="34.5">EN</text>
<text x="215.1" y="32">OUT</text>
<text x="219.9" y="31.1">5</text>
<text x="40.8" y="38.7">4</text>
<text x="43.1" y="39.6">EN</text>
<text x="49.5" y="41" transform="rotate(-90 49.5 41)">GND</text>
<text x="52.4" y="39.6">FB</text>
<text x="56" y="38.7">3</text>
<text x="213.7" y="40.7" transform="rotate(-90 213.7 40.7)">2</text>
<text x="214.6" y="38.7" transform="rotate(-90 214.6 38.7)">GND</text>
<text x="48.6" y="43.3" transform="rotate(-90 48.6 43.3)">2</text>
<text x="194.5" y="73">2</text>
<text x="194.5" y="75.6">4</text>
<text x="203.3" y="73">1</text>
<text x="203.3" y="75.6">3</text>
<text x="247.9" y="74.9">a1</text>
<text x="247.9" y="77.5">a2</text>
<text x="256.8" y="74.9">b1</text>
<text x="256.8" y="77.5">b2</text>
<text x="105.7" y="78.4" transform="rotate(-90 105.7 78.4)">VDD12</text>
<text x="194" y="83.2">10</text>
<text x="194.5" y="78.1">6</text>
<text x="194.5" y="80.6">8</text>
<text x="203.3" y="78.1">5</text>
<text x="203.3" y="80.6">7</text>
<text x="203.3" y="83.2">9</text>
<text x="247.9" y="80">a3</text>
<text x="247.9" y="82.5">a4</text>
<text x="256.8" y="80">b3</text>
<text x="256.8" y="82.5">b4</text>
<text x="194" y="85.7">12</text>
<text x="194" y="88.3">14</text>
<text x="202.9" y="85.7">11</text>
<text x="202.9" y="88.3">13</text>
<text x="247.9" y="85.1">a5</text>
<text x="247.9" y="87.6">a6</text>
<text x="256.8" y="85.1">b5</text>
<text x="256.8" y="87.6">b6</text>
<text x="194" y="90.8">16</text>
<text x="194" y="93.3">18</text>
<text x="194" y="95.9">20</text>
<text x="202.9" y="90.8">15</text>
<text x="202.9" y="93.3">17</text>
<text x="202.9" y="95.9">19</text>
<text x="247.9" y="90.2">a7</text>
<text x="247.9" y="92.7">a8</text>
<text x="247.9" y="95.2">a9</text>
<text x="256.8" y="90.2">b7</text>
<text x="256.8" y="92.7">b8</text>
<text x="256.8" y="95.2">b9</text>
<text x="72.4" y="100.2">VDD33</text>
<text x="194" y="98.4">22</text>
<text x="194" y="101">24</text>
<text x="202.9" y="98.4">21</text>
<text x="202.9" y="101">23</text>
<text x="247.4" y="97.8">a10</text>
<text x="247.4" y="100.3">a11</text>
<text x="256.3" y="97.8">b10</text>
<text x="256.3" y="100.3">b11</text>
<text x="194" y="103.5">26</text>
<text x="194" y="106">28</text>
<text x="202.9" y="103.5">25</text>
<text x="202.9" y="106">27</text>
<text x="247.4" y="102.9">a12</text>
<text x="247.4" y="105.4">a13</text>
<text x="247.4" y="107.9">a14</text>
<text x="256.3" y="102.9">b12</text>
<text x="256.3" y="105.4">b13</text>
<text x="256.3" y="107.9">b14</text>
<text x="148.6" y="110.4">VDD12</text>
<text x="194" y="108.6">30</text>
<text x="194" y="111.1">32</text>
<text x="194" y="113.7">34</text>
<text x="202.9" y="108.6">29</text>
<text x="202.9" y="111.1">31</text>
<text x="202.9" y="113.7">33</text>
<text x="247.4" y="110.5">a15</text>
<text x="247.4" y="113">a16</text>
<text x="256.3" y="110.5">b15</text>
<text x="256.3" y="113">b16</text>
<text x="194" y="116.2">36</text>
<text x="194" y="118.7">38</text>
<text x="202.9" y="116.2">35</text>
<text x="202.9" y="118.7">37</text>
<text x="247.4" y="115.6">a17</text>
<text x="247.4" y="118.1">a18</text>
<text x="256.3" y="115.6">b17</text>
<text x="256.3" y="118.1">b18</text>
<text x="148.6" y="125.6">VDD33</text>
<text x="194" y="121.3">40</text>
<text x="194" y="123.8">42</text>
<text x="202.9" y="121.3">39</text>
<text x="202.9" y="123.8">41</text>
<text x="194" y="126.4">44</text>
<text x="194" y="128.9">46</text>
<text x="194" y="131.4">48</text>
<text x="202.9" y="126.4">43</text>
<text x="202.9" y="128.9">45</text>
<text x="202.9" y="131.4">47</text>
<text x="194" y="134">50</text>
<text x="194" y="136.5">52</text>
<text x="202.9" y="134">49</text>
<text x="202.9" y="136.5">51</text>
<text x="194" y="139.1">54</text>
<text x="194" y="141.6">56</text>
<text x="202.9" y="139.1">53</text>
<text x="202.9" y="141.6">55</text>
<text x="194" y="144.1">58</text>
<text x="194" y="146.7">60</text>
<text x="194" y="149.2">62</text>
<text x="202.9" y="144.1">57</text>
<text x="202.9" y="146.7">59</text>
<text x="202.9" y="149.2">61</text>
<text x="110.8" y="153.9" transform="rotate(-90 110.8 153.9)">VDD12</text>
<text x="115.9" y="153.9" transform="rotate(-90 115.9 153.9)">VDD33</text>
<text x="194" y="151.8">64</text>
<text x="194" y="154.3">66</text>
<text x="202.9" y="151.8">63</text>
<text x="202.9" y="154.3">65</text>
<text x="194" y="156.8">68</text>
<text x="202.9" y="156.8">67</text>
</g>
<g font-size="1.8" fill="#bf616a">
<text x="59.2" y="39.7">FB</text>
<text x="103.8" y="39.1">FB</text>
<text x="111.9" y="78.8" transform="rotate(-90 111.9 78.8)">XIN</text>
<text x="116.9" y="79.8" transform="rotate(-90 116.9 79.8)">XOUT</text>
<text x="236.9" y="83.5">LINK_LED</text>
<text x="261.1" y="78.4">MDI0+</text>
<text x="261.1" y="81">MDI0-</text>
<text x="235.1" y="86.1">SPEED_LED</text>
<text x="261.1" y="88.6">MDI1+</text>
<text x="261.1" y="91.1">MDI1-</text>
<text x="74" y="106.4">MDI0+</text>
<text x="147.2" y="106.4">SPEED_LED</text>
<text x="74.4" y="111.5">MDI0-</text>
<text x="28.7" y="117.2" transform="rotate(-90 28.7 117.2)">XIN</text>
<text x="45.2" y="116.3" transform="rotate(-90 45.2 116.3)">XOUT</text>
<text x="74" y="116.5">MDI1+</text>
<text x="147.2" y="116.5">LINK_LED</text>
<text x="207.2" y="119.7">DM</text>
<text x="207.2" y="117.2">DP</text>
<text x="74.4" y="121.6">MDI1-</text>
<text x="101.7" y="150.5" transform="rotate(-90 101.7 150.5)">DM</text>
<text x="106.8" y="150.2" transform="rotate(-90 106.8 150.2)">DP</text>
</g>
<g font-size="1.4" fill="#434c5e">
<text x="100.7" y="82.3" transform="rotate(-90 100.7 82.3)">24</text>
<text x="105.8" y="82.3" transform="rotate(-90 105.8 82.3)">23</text>
<text x="110.9" y="82.3" transform="rotate(-90 110.9 82.3)">22</text>
<text x="116" y="82.3" transform="rotate(-90 116 82.3)">21</text>
<text x="121" y="82.3" transform="rotate(-90 121 82.3)">20</text>
<text x="126.1" y="82.3" transform="rotate(-90 126.1 82.3)">19</text>
<text x="101.5" y="87.6" transform="rotate(-90 101.5 87.6)">RSET</text>
<text x="106.6" y="89.4" transform="rotate(-90 106.6 89.4)">AVDD12</text>
<text x="111.6" y="88.3" transform="rotate(-90 111.6 88.3)">XTAL2</text>
<text x="116.7" y="88.3" transform="rotate(-90 116.7 88.3)">XTAL1</text>
<text x="121.8" y="89.2" transform="rotate(-90 121.8 89.2)">SPISDO</text>
<text x="126.9" y="92.1" transform="rotate(-90 126.9 92.1)">LANWAKEB</text>
<text x="81.5" y="100.3">1</text>
<text x="84.2" y="101.1">AVDD33</text>
<text x="138.5" y="101.1">SPISDI</text>
<text x="144.6" y="100.3">18</text>
<text x="81.5" y="105.4">2</text>
<text x="84.2" y="106.2">MDIP0</text>
<text x="133.9" y="106.2">LED1/SPISCK</text>
<text x="144.6" y="105.4">17</text>
<text x="81.5" y="110.5">3</text>
<text x="84.2" y="111.2">MDIN0</text>
<text x="136.6" y="111.2">DVDD1V2</text>
<text x="144.6" y="110.5">16</text>
<text x="81.5" y="115.6">4</text>
<text x="84.2" y="116.3">MDIP1</text>
<text x="133.9" y="116.3">LED0/SPICSB</text>
<text x="144.6" y="115.6">15</text>
<text x="81.5" y="120.6">5</text>
<text x="81.5" y="125.7">6</text>
<text x="84.2" y="121.4">MDIN1</text>
<text x="139.6" y="121.4">GPIO</text>
<text x="144.6" y="125.7">13</text>
<text x="144.6" y="120.6">14</text>
<text x="84.2" y="126.5">U2GND</text>
<text x="137.5" y="126.5">DVDD33</text>
<text x="80.5" y="133.3">EXP</text>
<text x="84.2" y="134.1">EPAD</text>
<text x="101.5" y="142.7" transform="rotate(-90 101.5 142.7)">U2DM</text>
<text x="106.6" y="142.7" transform="rotate(-90 106.6 142.7)">U2DP</text>
<text x="111.6" y="142.7" transform="rotate(-90 111.6 142.7)">DVDD12</text>
<text x="116.7" y="142.7" transform="rotate(-90 116.7 142.7)">AVDD3V3</text>
<text x="121.8" y="142.7" transform="rotate(-90 121.8 142.7)">VDD5</text>
<text x="126.9" y="142.7" transform="rotate(-90 126.9 142.7)">DVDD12_UPS</text>
<text x="100.7" y="145.4" transform="rotate(-90 100.7 145.4)">7</text>
<text x="105.8" y="145.4" transform="rotate(-90 105.8 145.4)">8</text>
<text x="110.9" y="145.4" transform="rotate(-90 110.9 145.4)">9</text>
<text x="116" y="145.8" transform="rotate(-90 116 145.8)">10</text>
<text x="121" y="145.8" transform="rotate(-90 121 145.8)">11</text>
<text x="126.1" y="145.8" transform="rotate(-90 126.1 145.8)">12</text>
</g>
</svg>
